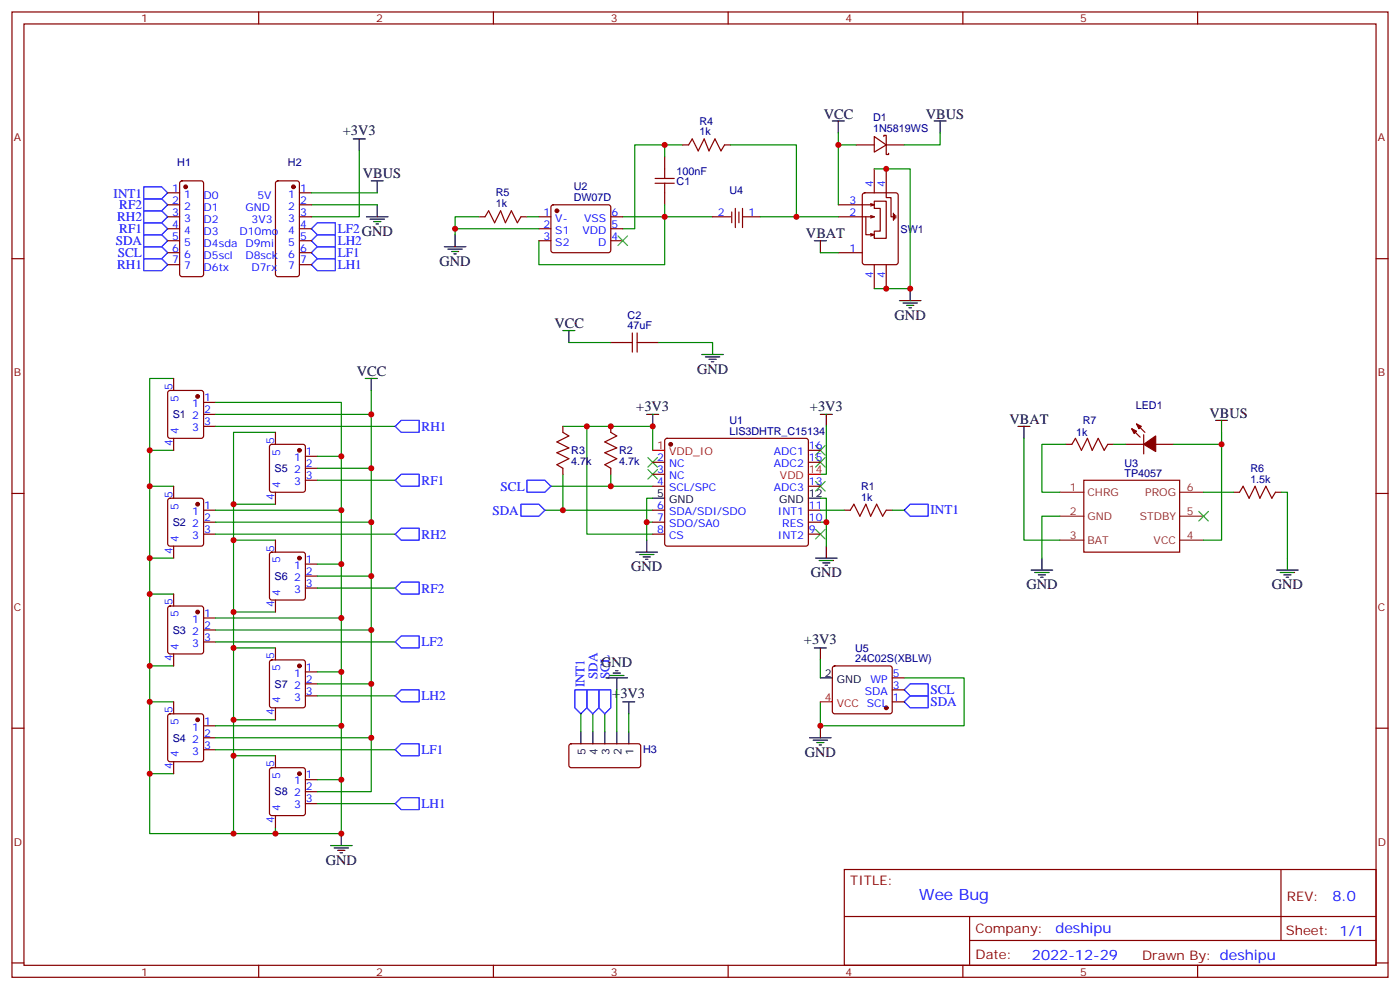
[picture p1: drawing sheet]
<svg xmlns="http://www.w3.org/2000/svg" width="412mm" height="292mm" viewBox="0 0 412 292" stroke-linecap="round" stroke-linejoin="round" font-family="sans-serif">
<g fill="none" stroke="#870000" stroke-width=".35">
<path d="M3.5 3.5h405.4v284.4h-405.4zM7.1 7.1h398.2v277.2h-398.2zM76.2 3.5v3.6M145.3 3.5v3.6M214.5 3.5v3.6M283.6 3.5v3.6M352.8 3.5v3.6M49.4 56.8h3.5M53.2 53.5l.4-.2h5.7l.6 .4 .1 27.1-.3 .5-.4 .2h-5.7l-.5-.2-.2-.5v-26.8zM81.4 53.5l.4-.2h5.7l.6 .4 .1 27.1-.2 .5-.5 .2h-5.7l-.5-.2-.2-.5v-26.8zM88.2 56.8h3.5M193 52.6h5.6"/>
<path d="M193 54h5.6M195.8 46.2v6.4M195.8 54v6.3M201.1 42.7h1.7l1.1-1.8 1.8 3.5 1.7-3.5 1.4 3.5 1.8-3.5 1.8 3.5 1-1.7h1.8M252.2 42.7h5.3M254.2 57l.5-.2h9.2l.6 .4 .1 20.1-.5 .6-9.4 .1-.6-.5-.1-20zM256.5 60l1 .3h-10.6M257.5 40.2l3.6 2.5-3.6 2.1zM257.5 59.3h3.6v10.9h-3.6v-2.1h1.8v-6.7h-1.8zM257.5 49.7v7.1M260.3 40.2v-.3h.8v2.8M261.1 49.7v8.5h1.4v5.7h.7"/>
<path d="M261.1 42.7v2.8h.7v-.3M261.1 42.7h5.2M3.5 76.2h3.6M49.4 63.9h3.5M49.4 67.4h3.5M49.4 70.9h3.5M49.4 74.4h3.5M49.4 60.3h3.5M49.4 78h3.5M88.2 63.9h3.5M88.2 67.4h3.5M88.2 70.9h3.5"/>
<path d="M88.2 74.4h3.5M88.2 60.3h3.5M88.2 78h3.5M141.1 63.9h1.8l1-1.8 1.8 3.5 1.8-3.5 1.4 3.5 1.7-3.5 1.8 3.5 1.1-1.7h1.7M158.7 63.9h3.6M158.7 67.4h3.6M158.7 70.9h3.6M162.5 60.5l.5-.2h16.2l.5 .2 .2 .5v12.7l-.2 .5-.5 .2h-16.2l-.5-.2-.2-.5v-12.7zM179.9 63.9h3.5M179.9 67.4h3.5M179.9 70.9h3.5M209.9 63.9h5.3"/>
<path d="M215.5 62.4v3.2M216.6 61.4v5.6M217.7 62.4v3.2M218.7 63.9h5.3M218.7 61.4v5.6M246.9 63.9h10.6M246.9 74.4h7.1M255.1 63.9v5.2h2.4l-1-.3M256.5 63.5l1 .4M257.5 78v7M257.5 69.1l-1 .4M257.5 60.3l-1 .4"/>
<path d="M257.5 63.9l-1 .3M261.1 78v7M263.2 62.8v2.1M263.5 63.1v1.5M263.9 63.5v.7M405.3 76.2h3.6M186.3 98.1v5.6M187.7 98.1v5.6M49.6 115.2l.5-.2h9.2l.5 .2 .2 .5v12.7l-.3 .5-.4 .2h-9.2l-.5-.2-.2-.5v-12.7zM51.2 111.5v3.5M60 118.5h3.5M179.9 100.9h6.4"/>
<path d="M187.7 100.9h6.3M51.2 129.1v3.5M60 122.1h3.5M60 125.6h3.5M79.6 131.1l.5-.2h9.2l.5 .2 .2 .5v12.7l-.3 .5-.4 .2h-9.2l-.5-.2-.2-.5v-12.7zM81.1 127.4v3.5M90 134.4h3.5M90 137.9h3.5M165.8 125.6v1.8l1.8 1-3.6 1.8 3.6 1.7-3.6 1.4 3.6 1.8-3.6 1.8 1.8 1v1.8M179.9 125.6v1.8l1.8 1-3.5 1.8 3.5 1.7-3.5 1.4 3.5 1.8-3.5 1.8 1.7 1v1.8M192.3 136.2h3.5M192.3 139.7h3.5"/>
<path d="M196 129.3l.5-.2h40.9l.5 .2 .2 .5v30.6l-.7 .5-41.2-.1-.4-.6v-30.4zM238.1 136.2h3.6M238.1 132.6h3.6M314 130.9h1.7l1.1-1.8 1.8 3.5 1.7-3.5 1.4 3.5 1.8-3.5 1.8 3.5 1-1.7h1.8M331.6 130.9h5.3M333.4 126.3l2.4 2.5M334.8 124.9l2.5 2.5M336.9 128.1v5.6M340.4 130.9h5.3M3.5 145.3h3.6M49.6 147l.5-.2h9.2l.5 .2 .2 .5v12.7l-.3 .5-.4 .2h-9.2l-.5-.3-.2-.4v-12.7zM51.2 143.2v3.6"/>
<path d="M60 150.3h3.5M60 153.8h3.5M60 157.3h3.5M81.1 145v3.5M81.1 159.1v3.5M90 141.5h3.5M192.3 150.3h3.5M192.3 153.8h3.5M192.3 157.3h3.5M192.3 143.2h3.5M238.1 150.3h3.6M238.1 153.8h3.6"/>
<path d="M238.1 157.3h3.6M238.1 143.2h3.6M248.7 150.3h1.8l1-1.8 1.8 3.5 1.8-3.5 1.4 3.5 1.7-3.5 1.8 3.5 1.1-1.7h1.7M319.3 141.5h28.2v21.1h-28.2zM363.4 145h1.7l1.1-1.8 1.7 3.6 1.8-3.6 1.4 3.6 1.8-3.6 1.7 3.6 1.1-1.8h1.8M405.3 145.3h3.6M49.6 178.7l.5-.2h9.2l.5 .2 .2 .5v12.7l-.3 .5-.4 .2h-9.2l-.5-.2-.2-.5v-12.7zM51.2 160.9v3.5M51.2 175v3.5M79.6 162.8l.5-.2h9.2l.5 .2 .2 .5v12.7l-.3 .5-.4 .2h-9.2l-.5-.2-.2-.5v-12.7zM81.1 176.7v3.6M90 166.2h3.5"/>
<path d="M90 169.7h3.5M90 173.2h3.5M51.2 192.6v3.5M60 182h3.5M60 185.6h3.5M60 189.1h3.5M79.6 194.6l.5-.2h9.2l.5 .2 .2 .5v12.7l-.3 .5-.4 .2h-9.2l-.5-.2-.2-.5v-12.7zM81.1 190.9v3.5M90 197.9h3.5M245.4 196.4l.5-.3h16.2l.5 .3 .2 .4v12.7l-.2 .5-.5 .3h-16.2l-.5-.3-.2-.5v-12.7zM262.8 199.7h3.5M3.5 214.5h3.6"/>
<path d="M49.6 210.5l.5-.2h9.2l.5 .2 .2 .5v12.7l-.3 .5-.4 .2h-9.2l-.5-.3-.2-.4v-12.7zM51.2 206.7v3.6M60 213.8h3.5M60 217.3h3.5M81.1 208.5v3.5M90 201.4h3.5M90 205h3.5M167.8 219.3l.5-.2h20l.4 .7v5.9l-.7 .4h-20l-.4-.7v-5.6zM262.8 206.7h3.5M262.8 203.2h3.5M405.3 214.5h3.6M51.2 224.4v3.5"/>
<path d="M60 220.8h3.5M79.6 226.3l.5-.2h9.2l.5 .2 .2 .5v12.7l-.3 .5-.4 .2h-9.2l-.5-.2-.2-.5v-12.7zM81.1 222.6v3.5M90 229.7h3.5M90 233.2h3.5M90 236.7h3.5M81.1 240.2v3.6M248.7 256.1h156.6v28.2h-156.6zM377.3 256.1v20.9M248.7 270h156.5M285.6 277h119.6M285.6 270v14.1"/>
<path d="M3.5 283.6h3.6M76.2 284.3v3.6M145.3 284.3v3.6M214.5 284.3v3.6M283.6 284.3v3.6M352.8 284.3v3.6M405.3 283.6h3.6"/>
</g>
<g fill="none" stroke="#008700" stroke-width=".35">
<path d="M246.9 39.2v3.5h5.3M276.9 39.2v3.5h-10.6M91.7 56.8h19.4M105.8 44.4v19.5h-14.1M195.8 42.7v3.5M201.1 42.7h-14.1v24.7h-3.6M215.2 42.7h19.4v21.2h12.3M246.9 42.7v17.6M257.5 49.7h10.6v35.3h-10.6M91.7 60.3h19.4M141.1 63.9h-7v3.5M155.2 63.9h3.5"/>
<path d="M158.7 67.4h-24.6v1.7M183.4 63.9h26.5M195.8 60.3v17.7h-37.1v-7.1M224 63.9h10.6M241.7 74.4h5.2M51.2 111.5h-7.1v134h56.4v-127h-37M109.4 115v118.2h-15.9M167.6 100.9h12.3M194 100.9h15.9M44.1 132.6h7.1M63.5 125.6h52.9M63.5 122.1h45.9"/>
<path d="M81.1 127.4h-12.3v95.2M93.5 137.9h15.9M93.5 134.4h7M165.8 125.6h26.5v7M165.8 139.7v10.6M172.9 125.6v31.7h19.4M179.9 139.7v3.5M243.4 125.6v14.1h-1.7M301.6 129.1v30h10.6M314 130.9h-7.1v14.1h5.3M328.1 130.9h3.5M345.7 130.9h14.1v28.2h-5.3"/>
<path d="M359.8 127.4v3.5M44.1 143.2h7.1M63.5 157.3h52.9M63.5 153.8h45.9M63.5 150.3h37M68.8 159.1h12.3M68.8 148.5h12.3M93.5 141.5h22.9M160.5 150.3h31.8M162.3 143.2h30M190.5 153.8h1.8M192.3 146.8h-1.8v12.3"/>
<path d="M241.7 146.8h1.7v14.1M241.7 153.8h1.7M241.7 150.3h7M262.8 150.3h3.5M312.2 152h-5.3v12.4M354.5 145h8.9M377.5 145h1.7v19.4M44.1 175h7.1M44.1 164.4h7.1M93.5 173.2h22.9M93.5 169.7h15.9M93.5 166.2h7"/>
<path d="M44.1 196.1h7.1M63.5 189.1h52.9M63.5 185.6h45.9M63.5 182h37M68.8 190.9h12.3M68.8 180.3h12.3M93.5 197.9h7M241.7 194.4v5.3M266.3 199.7h17.7v14.1h-42.3v-7.1M44.1 206.7h7.1M63.5 217.3h45.9M63.5 213.8h37"/>
<path d="M68.8 212h12.3M93.5 205h22.9M93.5 201.4h15.9M171.1 210.3v5.2M174.6 210.3v5.2M178.2 210.3v5.2M181.7 203.2v12.3M185.2 210.3v5.2M44.1 227.9h7.1M63.5 220.8h52.9M81.1 222.6h-12.3v22.9M93.5 236.7h22.9"/>
<path d="M93.5 229.7h7M81.1 243.8v1.7"/>
</g>
<g fill="none" stroke="#000" stroke-width=".35">
<path d="M245.2 35.6h3.5M246.9 35.6v3.6M275.2 35.6h3.5M276.9 35.6v3.6M104.1 40.9h3.5M105.8 40.9v3.5M109.4 53.3h3.5M111.1 53.3v3.5M107.9 63.9h6.4M109 64.6h4.2M110.1 65.3h2.1M110.8 66h.7"/>
<path d="M111.1 60.3v3.6M130.9 72.7h6.3M131.9 73.4h4.3M133 74.1h2.1M133.7 74.8h.7M134.1 69.1v3.6M239.9 70.9h3.5M241.7 70.9v3.5M165.8 97.4h3.5M167.6 97.4v3.5M264.9 88.5h6.4M266 89.3h4.2"/>
<path d="M267.1 90h2.1M267.8 90.7h.7M268.1 85v3.5M107.6 111.5h3.5M109.4 111.5v3.5M206.7 104.4h6.4M207.8 105.1h4.2M208.8 105.8h2.2M209.5 106.5h.8M209.9 100.9v3.5M190.5 122.1h3.5M192.3 122.1v3.5"/>
<path d="M241.7 122.1h3.5M243.4 122.1v3.5M299.9 125.6h3.5M301.6 125.6v3.5M358.1 123.8h3.5M359.8 123.8v3.6M190.5 159.1v3.5M192.3 146.8h3.5M238.1 146.8h3.6M187.3 162.6h6.4M188.4 163.3h4.2M189.4 164h2.2"/>
<path d="M190.1 164.7h.8M240.2 164.4h6.4M241.3 165.1h4.2M242.4 165.8h2.1M243.1 166.5h.7M243.4 160.9v3.5M303.7 167.9h6.4M304.8 168.6h4.2M305.9 169.3h2.1M306.6 170h.7M306.9 164.4v3.5M376.1 167.9h6.3"/>
<path d="M377.1 168.6h4.3M378.2 169.3h2.1M378.9 170h.7M379.2 164.4v3.5M178.5 199.7h6.4M179.6 199h4.2M180.6 198.3h2.1M181.3 197.6h.7M181.7 199.7v3.5M239.9 190.9h3.5M241.7 190.9v3.5M241.7 199.7h3.5"/>
<path d="M171.1 215.5v3.6M174.6 215.5v3.6M178.2 215.5v3.6M181.7 215.5v3.6M183.4 206.7h3.6M185.2 206.7v3.6M185.2 215.5v3.6M238.5 217.3h6.3M239.5 218h4.3M240.6 218.7h2.1M241.3 219.4h.7M241.7 213.8v3.5"/>
<path d="M97.4 249.1h6.3M98.4 249.8h4.3M99.5 250.5h2.1M100.2 251.2h.7M100.5 245.5v3.6"/>
</g>
<g fill="#870000" stroke="#870000" stroke-width=".35">
<path d="M333.4 126.3l1.4 .7-.7 .7z"/>
<path d="M334.8 124.9l1.4 .7-.7 .7z"/>
<path d="M336.9 130.9l3.5-2.5v4.6z"/>
<circle cx="164" cy="62.1" r=".53"/>
<circle cx="88.2" cy="227.9" r=".53"/>
<circle cx="58.2" cy="212" r=".53"/>
<circle cx="88.2" cy="196.1" r=".53"/>
<circle cx="58.2" cy="180.3" r=".53"/>
<circle cx="88.2" cy="164.4" r=".53"/>
<circle cx="58.2" cy="148.5" r=".53"/>
<circle cx="88.2" cy="132.6" r=".53"/>
<circle cx="58.2" cy="116.8" r=".53"/>
<circle cx="197.6" cy="130.9" r=".53"/>
<circle cx="54.7" cy="55" r=".53"/>
<circle cx="86.4" cy="55" r=".53"/>
<circle cx="261.1" cy="208.5" r=".53"/>
</g>
<g fill="none" stroke="#3c3" stroke-width=".35">
<path d="M182 69.5l2.9 2.8M184.9 69.5l-2.9 2.8M190.9 138.3l2.8 2.8M190.9 134.8l2.8 2.8M193.7 138.3l-2.8 2.8M193.7 134.8l-2.8 2.8M240.2 131.2l2.9 2.9M240.2 134.8l2.9 2.8M243.1 131.2l-2.9 2.9M243.1 134.8l-2.9 2.8M240.2 155.9l2.9 2.8M240.2 141.8l2.9 2.8"/>
<path d="M243.1 155.9l-2.9 2.8M243.1 141.8l-2.9 2.8M353.1 150.6l2.9 2.9M356 150.6l-2.9 2.9"/>
</g>
<g fill="none" stroke="#00f" stroke-width=".35">
<path d="M42.3 58.6h5.3l1.8 1.7-1.8 1.8h-5.3zM42.3 55h5.3l1.8 1.8-1.8 1.8h-5.3zM42.3 76.2h5.3l1.8 1.8-1.8 1.7h-5.3zM42.3 65.6h5.3l1.8 1.8-1.8 1.7h-5.3zM42.3 62.1h5.3l1.8 1.8-1.8 1.7h-5.3zM42.3 72.7h5.3l1.8 1.7-1.8 1.8h-5.3zM42.3 69.1h5.3l1.8 1.8-1.8 1.8h-5.3zM91.7 67.4l1.8-1.8h5.3v3.5h-5.3zM91.7 70.9l1.8-1.8h5.3v3.6h-5.3zM91.7 74.4l1.8-1.7h5.3v3.5h-5.3zM91.7 78l1.8-1.8h5.3v3.5h-5.3zM116.4 125.6l1.8-1.8h5.3v3.6h-5.3z"/>
<path d="M116.4 157.3l1.8-1.7h5.3v3.5h-5.3zM116.4 141.5l1.8-1.8h5.3v3.5h-5.3zM153.5 148.5h5.2l1.8 1.8-1.8 1.7h-5.2zM155.2 141.5h5.3l1.8 1.7-1.8 1.8h-5.3zM266.3 150.3l1.8-1.8h5.3v3.5h-5.3zM116.4 173.2l1.8-1.8h5.3v3.6h-5.3zM116.4 189.1l1.8-1.8h5.3v3.6h-5.3zM116.4 205l1.8-1.8h5.3v3.5h-5.3zM169.3 203.2h3.6v5.3l-1.8 1.8-1.8-1.8zM172.9 203.2h3.5v5.3l-1.8 1.8-1.7-1.8zM176.4 203.2h3.5v5.3l-1.7 1.8-1.8-1.8zM266.3 203.2l1.8-1.8h5.3v3.6h-5.3z"/>
<path d="M266.3 206.7l1.8-1.7h5.3v3.5h-5.3zM116.4 236.7l1.8-1.8h5.3v3.6h-5.3zM116.4 220.8l1.8-1.7h5.3v3.5h-5.3z"/>
</g>
<path d="M192.3 132.6h3.5M238.1 139.7h3.6M241.7 206.7h3.5" fill="none" stroke="#f00" stroke-width=".35"/>
<path d="M312.2 145h7.1M312.2 152h7.1M312.2 159.1h7.1M347.5 145h7M347.5 152h7M347.5 159.1h7" fill="none" stroke="#8c2424" stroke-width=".35"/>
<g fill="#c00">
<circle cx="134.1" cy="67.4" r=".88"/>
<circle cx="44.1" cy="227.9" r=".88"/>
<circle cx="44.1" cy="206.7" r=".88"/>
<circle cx="44.1" cy="196.1" r=".88"/>
<circle cx="44.1" cy="175" r=".88"/>
<circle cx="44.1" cy="143.2" r=".88"/>
<circle cx="44.1" cy="164.4" r=".88"/>
<circle cx="44.1" cy="132.6" r=".88"/>
<circle cx="68.8" cy="190.9" r=".88"/>
<circle cx="68.8" cy="212" r=".88"/>
<circle cx="68.8" cy="159.1" r=".88"/>
<circle cx="68.8" cy="180.3" r=".88"/>
<circle cx="68.8" cy="148.5" r=".88"/>
<circle cx="68.8" cy="222.6" r=".88"/>
<circle cx="68.8" cy="245.5" r=".88"/>
<circle cx="81.1" cy="245.5" r=".88"/>
<circle cx="100.5" cy="245.5" r=".88"/>
<circle cx="109.4" cy="122.1" r=".88"/>
<circle cx="109.4" cy="137.9" r=".88"/>
<circle cx="109.4" cy="153.8" r=".88"/>
<circle cx="109.4" cy="169.7" r=".88"/>
<circle cx="109.4" cy="185.6" r=".88"/>
<circle cx="109.4" cy="201.4" r=".88"/>
<circle cx="109.4" cy="217.3" r=".88"/>
<circle cx="100.5" cy="229.7" r=".88"/>
<circle cx="100.5" cy="213.8" r=".88"/>
<circle cx="100.5" cy="197.9" r=".88"/>
<circle cx="100.5" cy="182" r=".88"/>
<circle cx="100.5" cy="166.2" r=".88"/>
<circle cx="100.5" cy="150.3" r=".88"/>
<circle cx="100.5" cy="134.4" r=".88"/>
<circle cx="243.4" cy="153.8" r=".88"/>
<circle cx="172.9" cy="125.6" r=".88"/>
<circle cx="190.5" cy="153.8" r=".88"/>
<circle cx="192.3" cy="125.6" r=".88"/>
<circle cx="179.9" cy="125.6" r=".88"/>
<circle cx="179.9" cy="143.2" r=".88"/>
<circle cx="165.8" cy="150.3" r=".88"/>
<circle cx="268.1" cy="85" r=".88"/>
<circle cx="261.1" cy="85" r=".88"/>
<circle cx="261.1" cy="49.7" r=".88"/>
<circle cx="195.8" cy="42.7" r=".88"/>
<circle cx="195.8" cy="63.9" r=".88"/>
<circle cx="246.9" cy="42.7" r=".88"/>
<circle cx="234.6" cy="63.9" r=".88"/>
<circle cx="359.8" cy="130.9" r=".88"/>
<circle cx="241.7" cy="213.8" r=".88"/>
</g>
<text font-size="4.6" fill="#00f" x="270.8" y="265.1">Wee Bug</text>
<g font-size="4.2">
<text x="242.7" y="34.9">VCC</text>
<text x="272.7" y="34.9">VBUS</text>
<text x="101" y="39.9">+3V3</text>
<text x="106.9" y="52.6">VBUS</text>
<text x="237.4" y="70.2">VBAT</text>
<text x="129.5" y="78.3">GND</text>
<text x="263.5" y="94.2">GND</text>
<text x="163.3" y="96.7">VCC</text>
<text x="105.1" y="110.8">VCC</text>
<text x="205.3" y="110.1">GND</text>
<text x="187.4" y="121">+3V3</text>
<text x="238.6" y="121">+3V3</text>
<text x="297.4" y="124.9">VBAT</text>
<text x="356.3" y="123.1">VBUS</text>
<text x="185.9" y="168.3">GND</text>
<text x="238.8" y="170">GND</text>
<text x="302.3" y="173.6">GND</text>
<text x="374.6" y="173.6">GND</text>
<text x="236.8" y="189.8">+3V3</text>
<text x="177.1" y="196.5">GND</text>
<text x="180.4" y="205.7">+3V3</text>
<text x="237.1" y="223">GND</text>
<text x="96" y="254.7">GND</text>
</g>
<g font-size="4.2" fill="#00f">
<text x="392.5" y="265.4">8.0</text>
<text x="310.9" y="274.9">deshipu</text>
<text x="304" y="282.7">2022-12-29</text>
</g>
<g font-size="3.9" fill="#00f">
<text x="33.5" y="58.2">INT1</text>
<text x="34.5" y="65">RH2</text>
<text x="35.1" y="61.5">RF2</text>
<text x="35.1" y="68.5">RF1</text>
<text x="99.5" y="68.6">LF2GND</text>
<text x="34.1" y="72.1">SDA</text>
<text x="34.7" y="75.7">SCL</text>
<text x="99.5" y="72.2">LH2</text>
<text x="99.5" y="75.7">LF1</text>
<text x="34.5" y="79.1">RH1</text>
<text x="99.5" y="79.2">LH1</text>
<text x="124.2" y="126.9">RH1</text>
<text x="124.2" y="142.8">RF1</text>
<text x="147.5" y="144.5">SCL</text>
<text x="145" y="151.6">SDA</text>
<text x="274.1" y="151.5">INT1</text>
<text x="124.2" y="158.7">RH2</text>
<text x="124.2" y="174.5">RF2</text>
<text x="124.2" y="190.4">LF2</text>
<text x="172.2" y="202.5" transform="rotate(-90 172.2 202.5)">INT1</text>
<text x="176" y="200" transform="rotate(-90 176 200)">SDA</text>
<text x="179.5" y="200" transform="rotate(-90 179.5 200)">SCL</text>
<text x="124.2" y="206.3">LH2</text>
<text x="274.1" y="208">SDA</text>
<text x="274.1" y="204.5">SCL</text>
<text x="124.2" y="222.2">LF1</text>
<text x="124.2" y="238">LH1</text>
</g>
<g font-size="3.9" fill="#800">
<text x="250.5" y="260.7">TITLE:</text>
<text x="379.1" y="265.4">REV:</text>
<text x="287.4" y="274.9">Company:</text>
<text x="378.7" y="275.5">Sheet: 1/1</text>
<text x="287.4" y="282.6">Date:</text>
<text x="336.4" y="282.7">Drawn By: deshipu</text>
</g>
<g font-size="3.2" fill="#800">
<text x="41.6" y="6.5">1</text>
<text x="110.8" y="6.5">2</text>
<text x="179.9" y="6.5">3</text>
<text x="249.1" y="6.5">4</text>
<text x="318.2" y="6.5">5</text>
<text x="4.1" y="41.6">A</text>
<text x="405.9" y="41.6">A</text>
<text x="4.1" y="110.8">B</text>
<text x="405.9" y="110.8">B</text>
<text x="4.1" y="179.9">C</text>
<text x="405.9" y="179.9">C</text>
<text x="4.1" y="249.1">D</text>
<text x="405.9" y="249.1">D</text>
<text x="41.6" y="287.3">1</text>
<text x="110.8" y="287.3">2</text>
<text x="179.9" y="287.3">3</text>
<text x="249.1" y="287.3">4</text>
<text x="318.2" y="287.3">5</text>
</g>
<g font-size="3.2" fill="#000080">
<text x="257.2" y="35.7">D1</text>
<text x="206" y="39.9">1k</text>
<text x="206" y="36.7">R4</text>
<text x="257.2" y="38.8">1N5819WS</text>
<text x="52.2" y="49">H1</text>
<text x="84.8" y="49">H2</text>
<text x="199.3" y="51.4">100nF</text>
<text x="146.1" y="57.9">R5</text>
<text x="169" y="59.3">DW07D</text>
<text x="169" y="56.1">U2</text>
<text x="199.3" y="54.6">C1</text>
<text x="214.9" y="57.1">U4</text>
<text x="146.1" y="61">1k</text>
<text x="265.3" y="68.5">SW1</text>
<text x="184.9" y="93.8">C2</text>
<text x="184.9" y="97">47uF</text>
<text x="50.9" y="123.2">S1</text>
<text x="214.9" y="124.9">U1</text>
<text x="318.9" y="125">R7</text>
<text x="334.6" y="120.6">LED1</text>
<text x="214.9" y="128.1">LIS3DHTR_C15134</text>
<text x="317.1" y="128.5">1k</text>
<text x="168.3" y="137">4.7k</text>
<text x="168.3" y="133.8">R3</text>
<text x="182.4" y="137">4.7k</text>
<text x="182.4" y="133.8">R2</text>
<text x="331.2" y="137.5">U3</text>
<text x="80.9" y="139.1">S5</text>
<text x="331.2" y="140.4">TP4057</text>
<text x="368.3" y="142.2">1.5k</text>
<text x="368.3" y="139">R6</text>
<text x="253.7" y="147.5">1k</text>
<text x="253.7" y="144.3">R1</text>
<text x="50.9" y="155">S2</text>
<text x="80.9" y="170.9">S6</text>
<text x="50.9" y="186.7">S3</text>
<text x="251.9" y="191.9">U5</text>
<text x="251.9" y="195.1">24C02S(XBLW)</text>
<text x="80.9" y="202.6">S7</text>
<text x="50.9" y="218.4">S4</text>
<text x="189.4" y="221.7">H3</text>
<text x="80.9" y="234.3">S8</text>
</g>
<g font-size="3.2" fill="#00f">
<text x="50.7" y="56.4">1</text>
<text x="50.7" y="60">2</text>
<text x="54.2" y="58.2">1</text>
<text x="60" y="58.6">D0</text>
<text x="75.8" y="58.6">5V</text>
<text x="84.9" y="58.2">1</text>
<text x="88.4" y="56.4">1</text>
<text x="88.4" y="60">2</text>
<text x="250.2" y="60">3</text>
<text x="257.2" y="55" transform="rotate(-90 257.2 55)">4</text>
<text x="260.7" y="55" transform="rotate(-90 260.7 55)">4</text>
<text x="50.7" y="63.5">3</text>
<text x="54.2" y="61.7">2</text>
<text x="54.2" y="65.3">3</text>
<text x="60" y="62.1">D1</text>
<text x="60" y="65.6">D2</text>
<text x="72.3" y="62.1">GND</text>
<text x="74.1" y="65.6">3V3</text>
<text x="84.9" y="61.7">2</text>
<text x="84.9" y="65.3">3</text>
<text x="88.4" y="63.5">3</text>
<text x="160.1" y="63.5">1</text>
<text x="163.6" y="65.3">V-</text>
<text x="172.1" y="65.3">VSS</text>
<text x="180.1" y="63.5">6</text>
<text x="211.4" y="63.5">2</text>
<text x="220.5" y="63.5">1</text>
<text x="250.2" y="63.5">2</text>
<text x="50.7" y="67">4</text>
<text x="50.7" y="70.6">5</text>
<text x="54.2" y="68.8">4</text>
<text x="60" y="69.1">D3</text>
<text x="70.6" y="69.1">D10mo</text>
<text x="84.9" y="68.8">4</text>
<text x="88.4" y="67">4</text>
<text x="88.4" y="70.6">5</text>
<text x="160.1" y="67">2</text>
<text x="160.1" y="70.6">3</text>
<text x="163.6" y="68.8">S1</text>
<text x="171.6" y="68.8">VDD</text>
<text x="180.1" y="70.6">4</text>
<text x="180.1" y="67">5</text>
<text x="50.7" y="74.1">6</text>
<text x="50.7" y="77.6">7</text>
<text x="54.2" y="72.3">5</text>
<text x="54.2" y="75.8">6</text>
<text x="60" y="72.7">D4sda</text>
<text x="60" y="76.2">D5scl</text>
<text x="72.3" y="72.7">D9mi</text>
<text x="72.3" y="76.2">D8sck</text>
<text x="84.9" y="72.3">5</text>
<text x="84.9" y="75.8">6</text>
<text x="88.4" y="74.1">6</text>
<text x="88.4" y="77.6">7</text>
<text x="163.6" y="72.3">S2</text>
<text x="176.2" y="72.3">D</text>
<text x="250.2" y="74.1">1</text>
<text x="54.2" y="79.4">7</text>
<text x="60" y="79.7">D6tx</text>
<text x="74.1" y="79.7">D7rx</text>
<text x="84.9" y="79.4">7</text>
<text x="257.2" y="81.7" transform="rotate(-90 257.2 81.7)">4</text>
<text x="260.7" y="81.7" transform="rotate(-90 260.7 81.7)">4</text>
<text x="50.8" y="114.8" transform="rotate(-90 50.8 114.8)">5</text>
<text x="52.6" y="118.3" transform="rotate(-90 52.6 118.3)">5</text>
<text x="56.7" y="119.9">1</text>
<text x="60.1" y="118.2">1</text>
<text x="56.7" y="123.5">2</text>
<text x="60.1" y="121.7">2</text>
<text x="60.1" y="125.2">3</text>
<text x="50.8" y="131.3" transform="rotate(-90 50.8 131.3)">4</text>
<text x="52.6" y="127.8" transform="rotate(-90 52.6 127.8)">4</text>
<text x="56.7" y="127">3</text>
<text x="80.8" y="130.7" transform="rotate(-90 80.8 130.7)">5</text>
<text x="82.5" y="134.2" transform="rotate(-90 82.5 134.2)">5</text>
<text x="86.6" y="135.8">1</text>
<text x="90.1" y="134.1">1</text>
<text x="90.1" y="137.6">2</text>
<text x="193.6" y="135.8">2</text>
<text x="197.1" y="137.6">NC</text>
<text x="228" y="137.6">ADC2</text>
<text x="228" y="134.1">ADC1</text>
<text x="238.3" y="135.8">15</text>
<text x="238.3" y="132.3">16</text>
<text x="82.5" y="143.7" transform="rotate(-90 82.5 143.7)">4</text>
<text x="86.6" y="139.3">2</text>
<text x="86.6" y="142.9">3</text>
<text x="90.1" y="141.1">3</text>
<text x="193.6" y="139.3">3</text>
<text x="193.6" y="142.9">4</text>
<text x="197.1" y="141.1">NC</text>
<text x="238.3" y="142.9">13</text>
<text x="50.8" y="146.6" transform="rotate(-90 50.8 146.6)">5</text>
<text x="60.1" y="149.9">1</text>
<text x="80.8" y="147.2" transform="rotate(-90 80.8 147.2)">4</text>
<text x="193.6" y="149.9">6</text>
<text x="197.1" y="144.6">SCL/SPC</text>
<text x="228" y="144.6">ADC3</text>
<text x="238.3" y="149.9">11</text>
<text x="52.6" y="150.1" transform="rotate(-90 52.6 150.1)">5</text>
<text x="56.7" y="151.7">1</text>
<text x="56.7" y="155.2">2</text>
<text x="60.1" y="153.5">2</text>
<text x="193.6" y="153.5">7</text>
<text x="197.1" y="151.7">SDA/SDI/SDO</text>
<text x="197.1" y="155.2">SDO/SA0</text>
<text x="229.1" y="151.7">INT1</text>
<text x="230.4" y="155.2">RES</text>
<text x="238.3" y="153.5">10</text>
<text x="52.6" y="159.6" transform="rotate(-90 52.6 159.6)">4</text>
<text x="56.7" y="158.7">3</text>
<text x="60.1" y="157">3</text>
<text x="193.6" y="157">8</text>
<text x="197.1" y="158.7">CS</text>
<text x="229.1" y="158.7">INT2</text>
<text x="238.3" y="157">9</text>
<text x="50.8" y="163.1" transform="rotate(-90 50.8 163.1)">4</text>
<text x="80.8" y="162.5" transform="rotate(-90 80.8 162.5)">5</text>
<text x="82.5" y="166" transform="rotate(-90 82.5 166)">5</text>
<text x="86.6" y="167.6">1</text>
<text x="90.1" y="165.8">1</text>
<text x="86.6" y="171.1">2</text>
<text x="90.1" y="169.3">2</text>
<text x="90.1" y="172.9">3</text>
<text x="50.8" y="178.3" transform="rotate(-90 50.8 178.3)">5</text>
<text x="80.8" y="178.9" transform="rotate(-90 80.8 178.9)">4</text>
<text x="82.5" y="175.4" transform="rotate(-90 82.5 175.4)">4</text>
<text x="86.6" y="174.6">3</text>
<text x="52.6" y="181.8" transform="rotate(-90 52.6 181.8)">5</text>
<text x="56.7" y="183.4">1</text>
<text x="60.1" y="181.7">1</text>
<text x="60.1" y="185.2">2</text>
<text x="52.6" y="191.3" transform="rotate(-90 52.6 191.3)">4</text>
<text x="56.7" y="187">2</text>
<text x="56.7" y="190.5">3</text>
<text x="60.1" y="188.7">3</text>
<text x="50.8" y="194.8" transform="rotate(-90 50.8 194.8)">4</text>
<text x="80.8" y="194.2" transform="rotate(-90 80.8 194.2)">5</text>
<text x="82.5" y="197.7" transform="rotate(-90 82.5 197.7)">5</text>
<text x="90.1" y="197.6">1</text>
<text x="86.6" y="199.3">1</text>
<text x="86.6" y="202.8">2</text>
<text x="90.1" y="201.1">2</text>
<text x="256.5" y="201.1">WP</text>
<text x="263" y="202.8">3</text>
<text x="263" y="199.3">5</text>
<text x="82.5" y="207.2" transform="rotate(-90 82.5 207.2)">4</text>
<text x="86.6" y="206.4">3</text>
<text x="90.1" y="204.6">3</text>
<text x="254.7" y="204.6">SDA</text>
<text x="255.4" y="208.1">SCL</text>
<text x="263" y="206.4">1</text>
<text x="50.8" y="210.1" transform="rotate(-90 50.8 210.1)">5</text>
<text x="52.6" y="213.6" transform="rotate(-90 52.6 213.6)">5</text>
<text x="56.7" y="215.2">1</text>
<text x="60.1" y="213.4">1</text>
<text x="80.8" y="210.7" transform="rotate(-90 80.8 210.7)">4</text>
<text x="56.7" y="218.7">2</text>
<text x="60.1" y="217">2</text>
<text x="60.1" y="220.5">3</text>
<text x="50.8" y="226.6" transform="rotate(-90 50.8 226.6)">4</text>
<text x="52.6" y="223.1" transform="rotate(-90 52.6 223.1)">4</text>
<text x="56.7" y="222.2">3</text>
<text x="80.8" y="226" transform="rotate(-90 80.8 226)">5</text>
<text x="82.5" y="229.5" transform="rotate(-90 82.5 229.5)">5</text>
<text x="86.6" y="231.1">1</text>
<text x="90.1" y="229.3">1</text>
<text x="90.1" y="232.8">2</text>
<text x="82.5" y="238.9" transform="rotate(-90 82.5 238.9)">4</text>
<text x="86.6" y="234.6">2</text>
<text x="86.6" y="238.1">3</text>
<text x="90.1" y="236.4">3</text>
<text x="80.8" y="242.4" transform="rotate(-90 80.8 242.4)">4</text>
</g>
<g font-size="3.2" fill="#f00">
<text x="193.6" y="132.3">1</text>
<text x="197.1" y="134.1">VDD_IO</text>
<text x="229.8" y="141.1">VDD</text>
<text x="238.3" y="139.3">14</text>
<text x="243" y="206.4">4</text>
<text x="246.5" y="208.1">VCC</text>
</g>
<g font-size="3.2">
<text x="193.6" y="146.4">5</text>
<text x="197.1" y="148.2">GND</text>
<text x="229.5" y="148.2">GND</text>
<text x="238.3" y="146.4">12</text>
<text x="243" y="199.3">2</text>
<text x="246.5" y="201.1">GND</text>
<text x="172.5" y="222.4" transform="rotate(-90 172.5 222.4)">5</text>
<text x="176" y="222.4" transform="rotate(-90 176 222.4)">4</text>
<text x="179.6" y="222.4" transform="rotate(-90 179.6 222.4)">3</text>
<text x="183.1" y="222.4" transform="rotate(-90 183.1 222.4)">2</text>
<text x="186.6" y="222.4" transform="rotate(-90 186.6 222.4)">1</text>
</g>
<g font-size="3.2" fill="#8d2323">
<text x="315.1" y="144.6">1</text>
<text x="320.3" y="146">CHRG</text>
<text x="337.3" y="146">PROG</text>
<text x="349.6" y="144.6">6</text>
<text x="315.1" y="151.7">2</text>
<text x="320.3" y="153.1">GND</text>
<text x="335.7" y="153.1">STDBY</text>
<text x="349.6" y="151.7">5</text>
<text x="315.1" y="158.7">3</text>
<text x="320.3" y="160.2">BAT</text>
<text x="339.8" y="160.2">VCC</text>
<text x="349.6" y="158.7">4</text>
</g>
</svg>
